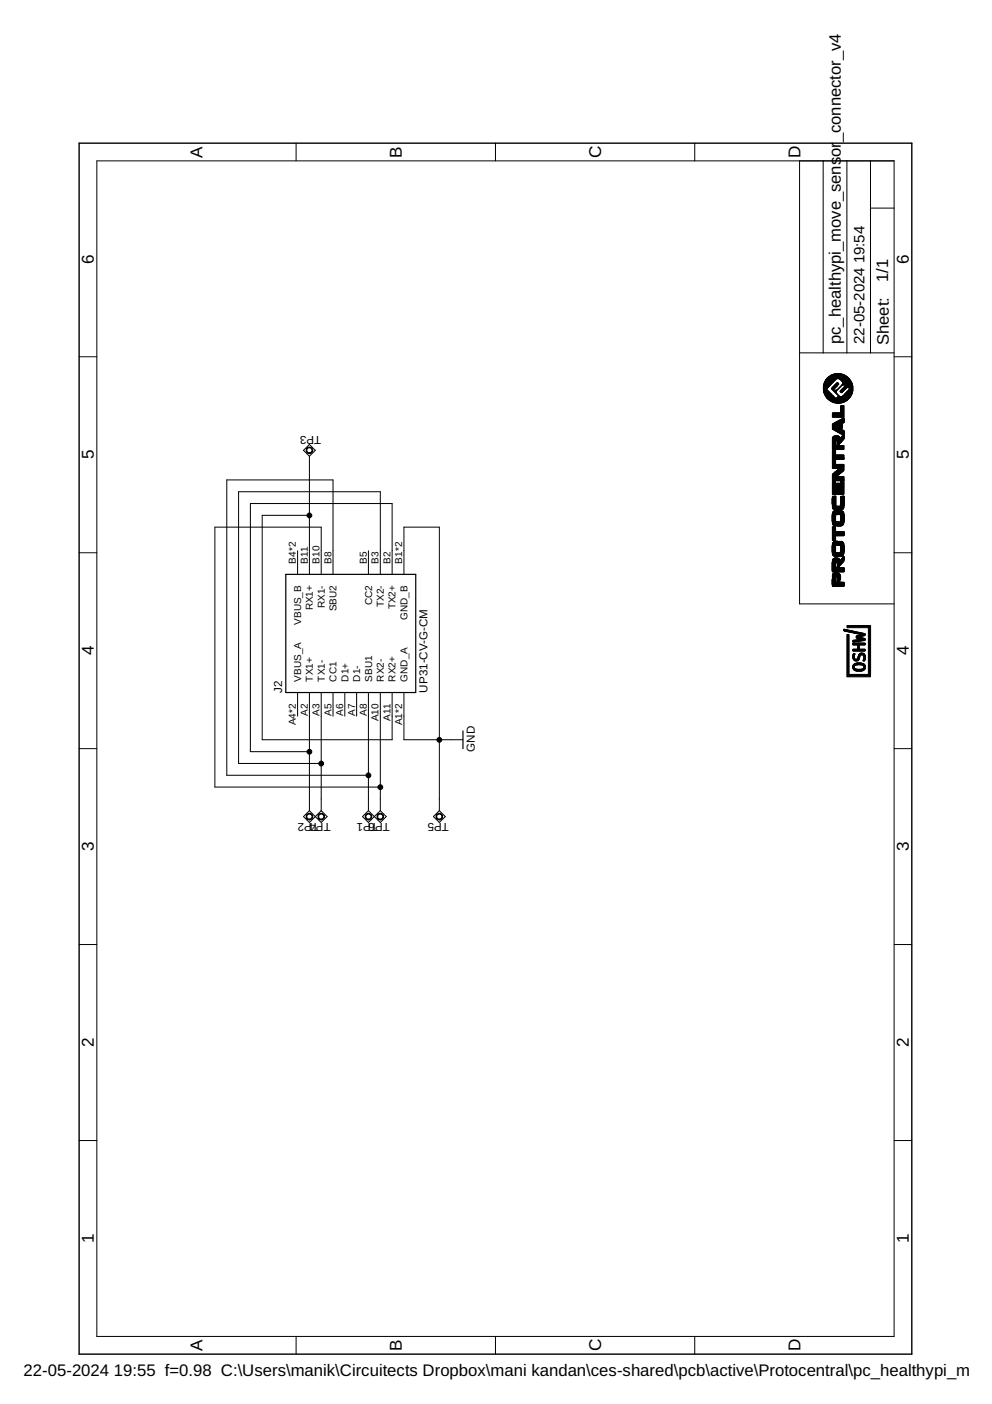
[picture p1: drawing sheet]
<svg xmlns="http://www.w3.org/2000/svg" width="210mm" height="297mm" viewBox="0 0 210 297" stroke-linecap="round" stroke-linejoin="round" font-family="sans-serif">
<g fill="none" stroke="#000" stroke-width=".21">
<path d="M20.5 34h168.7v248.7h-168.7zM62.7 30.3v3.7M104.8 30.3v3.7M147 30.3v3.7M169.2 34v93.8h20M174.2 34v40.7M179.2 34v40.7M184.2 34v40.7M184.2 44h5M16.7 75.5h3.8M169.2 74.7h20M189.2 75.5h3.7"/>
<path d="M64.2 95.3l1.3-1.3 1.2 1.3-1.2 1.2zM65.5 96.5v25M16.7 116.9h3.8M63 116.5v5M65.5 109h-10v47.5h27.5v-10M78 116.5v5M189.2 116.9h3.7M68 121.5v-10h-22.5v55h35M70.5 121.5v-20h-22.5v62.5h30M80.5 121.5v-17.5h-30v57.5h17.5M83 121.5v-15h-30v52.5h12.5M85.5 121.5v-10h7.5v60"/>
<path d="M16.7 158.4h3.8M63 146.5v5M65.5 146.5v25M68 146.5v25M70.5 146.5v5M73 146.5v5M75.5 146.5v5M78 146.5v25M80.5 146.5v25M85.5 146.5v10h12.5M189.2 158.4h3.7M65.5 171.5l-1.3 1.3 1.3 1.2 2.5-2.5"/>
<path d="M65.5 171.5l2.5 2.5 1.2-1.2-1.2-1.3M78 171.5l-1.3 1.3 1.3 1.2 1.2-1.2M78 171.5l1.2 1.3M80.5 171.5l1.2 1.3-1.2 1.2-1.3-1.2M80.5 171.5l-1.3 1.3M93 171.5l1.2 1.3-1.2 1.2-1.3-1.2zM16.7 199.8h3.8M189.2 199.8h3.7M16.7 241.3h3.8M189.2 241.3h3.7M62.7 282.7v3.8M104.8 282.7v3.8"/>
<path d="M147 282.7v3.8"/>
</g>
<path d="M16.7 30.3h176.2v256.2h-176.2z" fill="none" stroke="#000" stroke-width=".3"/>
<g fill="#000" stroke="#000" stroke-width=".21">
<path d="M65 94.7a.7 .7 0 0 1 1.1 .3 .7 .7 0 0 1-.6 1v-.2a.55 .55 0 0 1-.5-.8 .55 .55 0 0 1 .9-.1 .55 .55 0 0 1-.2 .9 .62 .62 0 0 1-.9-.2 .62 .62 0 0 1 .2-.9z" fill-rule="evenodd"/>
<path d="M64.9 172.4a.71 .71 0 0 1 1.2 0 .71 .71 0 0 1-.6 1.1v-.2a.54 .54 0 0 1-.6-.7 .54 .54 0 0 1 .9-.2 .54 .54 0 0 1-.1 .9 .6 .6 0 0 1-.8-.1 .6 .6 0 0 1 0-.8z" fill-rule="evenodd"/>
<path d="M67.5 172.2a.7 .7 0 0 1 1.1 .3 .7 .7 0 0 1-.6 1v-.2a.54 .54 0 0 1-.6-.7 .54 .54 0 0 1 .9-.2 .54 .54 0 0 1-.1 .9 .61 .61 0 0 1-.9-.2 .61 .61 0 0 1 .2-.9z" fill-rule="evenodd"/>
<path d="M77.5 172.2a.7 .7 0 0 1 1.1 .3 .7 .7 0 0 1-.6 1v-.2a.54 .54 0 0 1-.6-.7 .54 .54 0 0 1 .9-.2 .54 .54 0 0 1-.2 .9 .61 .61 0 0 1-.8-.2 .61 .61 0 0 1 .2-.9z" fill-rule="evenodd"/>
<path d="M80 172.2a.7 .7 0 0 1 1.1 .3 .7 .7 0 0 1-.6 1v-.2a.54 .54 0 0 1-.6-.7 .54 .54 0 0 1 .9-.2 .54 .54 0 0 1-.2 .9l-.1 .2a.7 .7 0 0 1-.7-.5 .7 .7 0 0 1 .2-.8z" fill-rule="evenodd"/>
<path d="M92.4 172.4a.71 .71 0 0 1 1.2 0 .71 .71 0 0 1-.6 1.1v-.2a.54 .54 0 0 1-.6-.7 .54 .54 0 0 1 .9-.2 .54 .54 0 0 1-.1 .9 .6 .6 0 0 1-.8-.1 .6 .6 0 0 1 0-.8z" fill-rule="evenodd"/>
<circle cx="65.5" cy="109.1" r=".51"/>
<circle cx="65.5" cy="159" r=".51"/>
<circle cx="93" cy="156.5" r=".51"/>
<circle cx="68" cy="161.5" r=".51"/>
<circle cx="78" cy="164" r=".51"/>
<circle cx="80.5" cy="166.5" r=".51"/>
</g>
<path d="M60.5 121.5h27.5v25h-27.5zM98 154.6v3.8" fill="none" stroke="#000" stroke-width=".25"/>
<g fill="#000" stroke="#000" stroke-width=".21">
<path d="M174.2 81.6l.1 1.1zM174.3 81.3v1.6zM174.3 81.2l.1 1.9zM174.4 81v2.2zM174.4 80.9l.1 2.5zM174.5 80.8v2.7zM174.5 80.7l.1 2.8zM174.6 80.6v3.1zM174.6 80.5l.1 3.3zM174.7 80.5v3.3zM174.7 80.3l.1 3.6zM174.8 80.3v3.6z"/>
<path d="M174.8 80.2l.1 3.9zM174.9 82.4v1.7zM174.9 80.2v2.1zM174.9 82.4l.1 1.8zM174.9 80.1l.1 2.2zM175 82.4v1.9zM175 80.1v2.1zM175 82.5l.1 1.8zM175 80l.1 2.2zM175.1 82.5v1.9zM175.1 79.9v2.2zM175.1 82.6l.1 1.8z"/>
<path d="M175.1 79.9l.1 2.2zM175.2 82.6v1.9zM175.2 79.8v2.2zM175.2 82.7l.1 1.8zM175.2 79.8l.1 2.2zM175.3 82.8v1.7zM175.3 79.8v2.1zM175.3 82.8l.1 1.7zM175.3 79.8l.1 2.1zM175.4 82.9v1.7zM175.4 79.7v2.1zM175.4 82.9l.1 1.7z"/>
<path d="M175.4 79.7l.1 2.1zM175.5 83v1.7zM175.5 79.6v2.1zM175.5 83l.1 1.7zM175.5 79.6l.1 2zM175.6 83.1v1.7zM175.6 79.6v2zM175.6 83.1l.1 1.7zM175.6 79.5l.1 2.1zM175.7 83.2v1.6zM175.7 79.5v2zM175.7 83.2l.1 1.7z"/>
<path d="M175.7 79.5l.1 1.9zM175.8 83.2v1.7zM175.8 79.4v1.9zM175.8 83.3l.1 1.6zM175.8 79.4l.1 1.9zM175.9 83.4v1.6zM175.9 79.4v1.9zM175.9 83.4l.1 1.6zM175.9 79.4l.1 1.8zM176 83.4v1.6zM176 82.1v.2zM176 79.3v1.9z"/>
<path d="M176 83.5l.1 1.5zM176 82.1l.1 .3zM176 79.3l.1 1.8zM176.1 83.6v1.4zM176.1 82v.4zM176.1 79.2v1.9zM176.1 98.3l.1 .8zM176.1 95.3l.1 2.9zM176.1 92.6l.1 2.5zM176.1 89.7l.1 1.1zM176.1 87.5l.1 .8zM176.1 83.6l.1 1.4z"/>
<path d="M176.1 82l.1 .5zM176.1 79.3l.1 1.7zM176.2 98.3v.8zM176.2 95.3v2.9zM176.2 92.5v2.6zM176.2 89.7v1.1zM176.2 87.4v.8zM176.2 83.7v1.3zM176.2 81.9v.6zM176.2 79.2v1.7zM176.2 98.3l.1 .8zM176.2 95.3l.1 2.9z"/>
<path d="M176.2 92.4l.1 2.7zM176.2 89.7l.1 1.1zM176.2 87.4l.1 .8zM176.2 83.7l.1 1.4zM176.2 81.9l.1 .7zM176.2 79.2l.1 1.7zM176.3 98.3v.8zM176.3 95.3v2.9zM176.3 92.4v2.7zM176.3 89.6v1.3zM176.3 87.4v.8zM176.3 83.8v1.3z"/>
<path d="M176.3 81.8v.7zM176.3 79.2v1.7zM176.3 98.3l.1 .8zM176.3 95.3l.1 2.9zM176.3 92.4l.1 2.7zM176.3 89.6l.1 1.3zM176.3 87.4l.1 .8zM176.3 83.8l.1 1.4zM176.3 81.7l.1 .8zM176.3 79.2l.1 1.6zM176.4 98.3v.8zM176.4 95.3v2.9z"/>
<path d="M176.4 92.3v2.8zM176.4 89.6v1.3zM176.4 87.4v.8zM176.4 83.8v1.4zM176.4 82.5v.2zM176.4 81.7v.7zM176.4 79.1v1.7zM176.4 98.3l.1 .8zM176.4 95.3l.1 2.9zM176.4 92.3l.1 2.8zM176.4 89.6l.1 1.4zM176.4 87.4l.1 .8z"/>
<path d="M176.4 83.9l.1 1.3zM176.4 82.5l.1 .3zM176.4 81.6l.1 .8zM176.4 79.1l.1 1.6zM176.5 98.3v.8zM176.5 95.3v2.9zM176.5 92.3v2.8zM176.5 89.5v1.5zM176.5 87.4v.8zM176.5 83.9v1.3zM176.5 82.5v.3zM176.5 81.6v.7z"/>
<path d="M176.5 79.2v1.4zM176.5 98.3l.1 .8zM176.5 95.3l.1 2.9zM176.5 92.3l.1 2.8zM176.5 89.5l.1 1.5zM176.5 87.4l.1 .8zM176.5 84l.1 1.2zM176.5 82.5l.1 .3zM176.5 81.6l.1 .7zM176.5 79.1l.1 1.5zM176.6 98.3v.8zM176.6 95.3v2.9z"/>
<path d="M176.6 92.2v2.9zM176.6 89.5v1.6zM176.6 87.4v.8zM176.6 84.1v1.1zM176.6 82.5v.4zM176.6 81.5v.7zM176.6 79.1v1.5zM176.6 98.3l.1 .8zM176.6 95.3l.1 2.9zM176.6 92.2l.1 2.9zM176.6 89.5l.1 1.6zM176.6 87.4l.1 .8z"/>
<path d="M176.6 84.1l.1 1.1zM176.6 82.6l.1 .4zM176.6 81.4l.1 .8zM176.6 79.1l.1 1.4zM176.7 98.3v.8zM176.7 95.3v2.9zM176.7 92.2v2.9zM176.7 89.4v1.7zM176.7 87.4v.8zM176.7 84.2v1.1zM176.7 82.5v.5zM176.7 81.4v.7z"/>
<path d="M176.7 79.1v1.4zM176.7 98.3l.1 .8zM176.7 95.3l.1 2.9zM176.7 92.2l.1 2.9zM176.7 89.4l.1 1.7zM176.7 87.4l.1 .8zM176.7 84.2l.1 1.1zM176.7 82.5l.1 .6zM176.7 81.3l.1 .8zM176.7 79.1l.1 1.3zM176.8 98.3v.8zM176.8 95.3v2.9z"/>
<path d="M176.8 92.2v2.9zM176.8 89.3v1.9zM176.8 87.4v.8zM176.8 84.2v1.1zM176.8 82.5v.6zM176.8 81.3v.7zM176.8 79.1v1.3zM176.8 98.3l.1 .8zM176.8 96.3l.1 .9zM176.8 92.2l.1 2.9zM176.8 89.3l.1 1.9zM176.8 87.4l.1 .8z"/>
<path d="M176.8 84.3l.1 .9zM176.8 82.5l.1 .6zM176.8 81.2l.1 .8zM176.8 79l.1 1.3zM176.9 98.3v.8zM176.9 96.3v.9zM176.9 94.3v.8zM176.9 92.2v1.1zM176.9 89.3v1.9zM176.9 87.4v.8zM176.9 84.4v.9zM176.9 82.6v.6z"/>
<path d="M176.9 81.2v.7zM176.9 79.1v1.1zM176.9 98.3l.1 .8zM176.9 96.3l.1 .9zM176.9 94.3l.1 .8zM176.9 92.2l.1 .8zM176.9 89.3l.1 1.9zM176.9 87.4l.1 .8zM176.9 84.3l.1 .9zM176.9 82.5l.1 .8zM176.9 81.2l.1 .7zM176.9 79.1l.1 1.1z"/>
<path d="M177 98.3v.8zM177 96.3v.9zM177 94.3v.8zM177 92.2v.8zM177 89.3v1.9zM177 87.4v.8zM177 84.2v1.1zM177 83.1v.2zM177 82.5v.3zM177 81.1v.7zM177 79.1v1.1zM177 98.3l.1 .8z"/>
<path d="M177 96.3l.1 .9zM177 94.3l.1 .8zM177 92.2l.1 .8zM177 90.3l.1 1zM177 89.2l.1 1zM177 87.4l.1 .8zM177 84.2l.1 1.1zM177 83.2l.1 .2zM177 82.5l.1 .2zM177 81l.1 .8zM177 79.1l.1 1.1zM177.1 98.3v.8z"/>
<path d="M177.1 96.3v.9zM177.1 94.3v.8zM177.1 92.2v.8zM177.1 90.3v1zM177.1 89.2v1zM177.1 87.4v.8zM177.1 84.2v1.1zM177.1 83.2v.2zM177.1 81v.7zM177.1 79.1v1zM177.1 98.3l.1 .8zM177.1 96.3l.1 .9z"/>
<path d="M177.1 94.3l.1 .8zM177.1 92.2l.1 1.2zM177.1 90.3l.1 1.1zM177.1 89.2l.1 1zM177.1 87.4l.1 .8zM177.1 84.1l.1 1.2zM177.1 80.9l.1 .8zM177.1 79.1l.1 1zM177.2 98.3v.8zM177.2 96.3v.9zM177.2 92.2v2.9zM177.2 90.3v1.1z"/>
<path d="M177.2 89.2v1zM177.2 87.4v.8zM177.2 84.1v1.2zM177.2 80.9v.7zM177.2 79.1v1zM177.2 90.4v1zM177.2 89.1v1zM177.2 84v1.3zM177.2 81v.5zM177.3 98.3v.8zM177.3 96.3v.9zM177.3 92.2v2.9z"/>
<path d="M177.3 90.4v1.1zM177.3 89.1v1zM177.3 87.4v.8zM177.3 83.9v1.4zM177.3 81v.5zM177.3 79.1v1zM177.3 98.3l.1 .8zM177.3 96.3l.1 .9zM177.3 92.2l.1 2.9zM177.3 90.4l.1 1.1zM177.3 89l.1 1.1zM177.3 87.4l.1 .8z"/>
<path d="M177.3 83.9l.1 1.4zM177.3 81l.1 .4zM177.3 79.1l.1 1zM177.4 98.3v.8zM177.4 96.3v.9zM177.4 94.3v.8zM177.4 92.2v2zM177.4 90.5v1zM177.4 89v1.1zM177.4 87.4v.8zM177.4 83.8v1.5zM177.4 81.1v.3z"/>
<path d="M177.4 79.1v1zM177.4 98.3l.1 .8zM177.4 96.3l.1 .9zM177.4 94.3l.1 .8zM177.4 92.2l.1 1.9zM177.4 90.5l.1 1zM177.4 89l.1 1zM177.4 87.4l.1 .8zM177.4 83.8l.1 1.5zM177.4 81.2l.1 .1zM177.4 79.1l.1 1zM177.5 98.3v.8z"/>
<path d="M177.5 96.3v.9zM177.5 94.3v.8zM177.5 92.3v1.8zM177.5 90.6v1zM177.5 88.9v1.1zM177.5 87.4v.8zM177.5 83.7v1.6zM177.5 79.1v1zM177.5 98.3l.1 .8zM177.5 96.3l.1 .9zM177.5 94.3l.1 .8zM177.5 92.4l.1 1.6z"/>
<path d="M177.5 90.6l.1 1zM177.5 89l.1 1.4zM177.5 87.4l.1 .8zM177.5 83.8l.1 1.5zM177.5 79.1l.1 1.1zM177.6 96.3v.9zM177.6 94.3v.8zM177.6 92.4v1.6zM177.6 90.6v1zM177.6 88.9v1.5zM177.6 87.4v.8zM177.6 83.8v1.5z"/>
<path d="M177.6 79.1v1.1zM177.6 96.3l.1 .9zM177.6 94.3l.1 .8zM177.6 92.5l.1 1.4zM177.6 90.6l.1 1zM177.6 88.9l.1 1.5zM177.6 87.4l.1 .8zM177.6 83.8l.1 1.5zM177.6 79.1l.1 1.1zM177.7 96.3v.9zM177.7 94.3v.8zM177.7 92.6v1.3z"/>
<path d="M177.7 90.6v1.1zM177.7 88.9v1.6zM177.7 87.4v.8zM177.7 83.9v1.4zM177.7 79.1v1.1zM177.7 96.3l.1 .9zM177.7 94.3l.1 .8zM177.7 92.7l.1 1.1zM177.7 90.6l.1 1.1zM177.7 88.9l.1 1.6zM177.7 87.4l.1 .8zM177.7 83.9l.1 1.4z"/>
<path d="M177.7 79.1l.1 1.1zM177.8 96.3v.9zM177.8 94.3v.8zM177.8 92.7v1zM177.8 90.7v1zM177.8 88.8v1.7zM177.8 87.4v.8zM177.8 83.9v1.4zM177.8 82.7v.2zM177.8 79v1.3zM177.8 96.3l.1 .9zM177.8 94.3l.1 .8z"/>
<path d="M177.8 92.6l.1 1.1zM177.8 90.7l.1 1zM177.8 88.8l.1 1.7zM177.8 87.4l.1 .8zM177.8 83.9l.1 1.4zM177.8 82.7l.1 .2zM177.8 79.1l.1 1.3zM177.9 96.3v.9zM177.9 94.3v.8zM177.9 92.6v1.1zM177.9 90.7v1.1zM177.9 88.8v1.8z"/>
<path d="M177.9 85.9v2.4zM177.9 83.9v1.4zM177.9 82.6v.4zM177.9 79.1v1.3zM177.9 96.3l.1 .9zM177.9 94.3l.1 .8zM177.9 92.5l.1 1.1zM177.9 90.8l.1 1zM177.9 88.8l.1 1.8zM177.9 85.9l.1 2.4zM177.9 83.9l.1 1.4zM177.9 82.5l.1 .5z"/>
<path d="M177.9 79.1l.1 1.4zM178 98.3v1.7zM178 96.3v.9zM178 94.3v.8zM178 92.5v1.1zM178 90.8v1zM178 88.7v1.9zM178 85.9v2.4zM178 83.9v1.4zM178 82.5v.5zM178 79.1v1.4zM178 98.3l.1 1.7z"/>
<path d="M178 96.3l.1 .9zM178 94.3l.1 .8zM178 92.4l.1 1.1zM178 90.8l.1 1.1zM178 88.7l.1 1.9zM178 85.9l.1 2.4zM178 83.9l.1 1.4zM178 82.5l.1 .6zM178 79.1l.1 1.5zM178.1 98.3v1.6zM178.1 96.3v.9zM178.1 94.3v.8z"/>
<path d="M178.1 92.4v1.1zM178.1 90.8v1.1zM178.1 88.6v2zM178.1 85.9v2.4zM178.1 83.9v1.3zM178.1 82.4v.7zM178.1 79.2v1.4zM178.1 98.3l.1 1.6zM178.1 96.3l.1 .9zM178.1 94.3l.1 .8zM178.1 92.3l.1 1.1zM178.1 90.9l.1 1z"/>
<path d="M178.1 88.7l.1 2zM178.1 85.9l.1 2.4zM178.1 83.9l.1 1.3zM178.1 82.3l.1 .8zM178.1 79.2l.1 1.4zM178.2 98.3v1.6zM178.2 96.3v.9zM178.2 94.3v.8zM178.2 92.2v1.1zM178.2 90.9v1zM178.2 88.6v2zM178.2 85.8v2.5z"/>
<path d="M178.2 83.9v1.3zM178.2 82.3v.7zM178.2 81.3v.2zM178.2 79.1v1.6zM178.2 98.2l.1 1.6zM178.2 96.3l.1 .9zM178.2 94.3l.1 .8zM178.2 92.2l.1 1.1zM178.2 91l.1 1zM178.2 88.6l.1 1zM178.2 85.8l.1 2.5zM178.2 83.9l.1 1.3z"/>
<path d="M178.2 82.3l.1 .7zM178.2 81.3l.1 .2zM178.2 79.2l.1 1.6zM178.3 98.3v1.4zM178.3 96.3v.9zM178.3 94.3v.8zM178.3 92.1v1.1zM178.3 91v1zM178.3 88.5v1.1zM178.3 85.8v2.5zM178.3 83.8v1.4zM178.3 82.2v.7z"/>
<path d="M178.3 81.2v.2zM178.3 79.2v1.7zM178.3 98.3l.1 1.4zM178.3 96.3l.1 .9zM178.3 94.3l.1 .8zM178.3 92.1l.1 1.1zM178.3 91l.1 1zM178.3 88.5l.1 1.1zM178.3 85.8l.1 2.5zM178.3 83.8l.1 1.4zM178.3 82.1l.1 .8zM178.3 79.2l.1 2.2z"/>
<path d="M178.4 98.3v1.4zM178.4 96.3v.9zM178.4 94.3v.8zM178.4 92.1v1zM178.4 91v1zM178.4 88.5v1zM178.4 85.8v2.5zM178.4 83.7v1.5zM178.4 82.1v.7zM178.4 79.2v2.2zM178.4 98.3l.1 1.4zM178.4 96.3l.1 .9z"/>
<path d="M178.4 94.3l.1 .8zM178.4 91.1l.1 1.9zM178.4 88.5l.1 1zM178.4 85.8l.1 2.5zM178.4 83.7l.1 1.4zM178.4 82l.1 .8zM178.4 79.2l.1 2.2zM178.5 98.3v1.3zM178.5 96.3v.9zM178.5 94.3v.8zM178.5 91.1v1.9zM178.5 88.5v1z"/>
<path d="M178.5 85.8v2.5zM178.5 83.6v1.5zM178.5 82v.7zM178.5 79.2v2.2zM178.5 98.3l.1 1.3zM178.5 96.3l.1 .9zM178.5 94.3l.1 .8zM178.5 91.1l.1 1.8zM178.5 88.5l.1 .9zM178.5 85.8l.1 2.5zM178.5 83.6l.1 1.5zM178.5 81.9l.1 .8z"/>
<path d="M178.5 79.3l.1 2.1zM178.6 96.9v.3zM178.6 91.1v1.7zM178.6 88.4v1zM178.6 83.6v1.4zM178.6 81.9v.7zM178.6 79.3v2.1zM178.6 83.5l.1 1.6zM178.6 81.9l.1 .7zM178.6 79.3l.1 2.1zM178.7 83.4v1.6zM178.7 81.8v.7z"/>
<path d="M178.7 79.4v2.1zM178.7 83.4l.1 1.6zM178.7 81.7l.1 .8zM178.7 79.4l.1 2.1zM178.8 83.3v1.7zM178.8 81.7v.7zM178.8 79.4v2zM178.8 83.2l.1 1.7zM178.8 81.6l.1 .8zM178.8 79.4l.1 2zM178.9 83.2v1.7zM178.9 81.6v.7z"/>
<path d="M178.9 79.5v1.9zM178.9 83.2l.1 1.7zM178.9 81.6l.1 .7zM178.9 79.5l.1 1.9zM179 83.1v1.8zM179 79.5v2.7zM179 83.1v1.7zM179.1 83v1.8zM179.1 79.6v2.5zM179.1 83l.1 1.8zM179.1 79.6l.1 2.5zM179.2 82.9v1.8z"/>
<path d="M179.2 79.7v2.4zM179.2 82.8l.1 1.9zM179.2 79.7l.1 2.3zM179.3 82.8v1.9zM179.3 79.8v2.2zM179.3 82.7l.1 1.9zM179.3 79.8l.1 2.1zM179.4 82.7v1.9zM179.4 79.8v2.1zM179.4 82.7l.1 1.8zM179.4 79.9l.1 2zM179.5 82.6v1.9z"/>
<path d="M179.5 79.9v2zM179.5 82.5l.1 1.9zM179.5 80l.1 2zM179.6 82.5v1.9zM179.6 80v2zM179.6 82.4l.1 1.9zM179.6 80.1l.1 2zM179.7 82.4v1.9zM179.7 80.1v2zM179.7 82.3l.1 1.9zM179.7 80.2l.1 2zM179.8 82.3v1.9z"/>
<path d="M179.8 80.3v2zM179.8 80.3l.1 3.8zM179.9 80.4v3.6zM179.9 80.5l.1 3.5zM180 80.5v3.4zM180 80.6l.1 3.2zM180.1 80.7v3zM180.1 80.8v2.8zM180.2 80.9v2.6zM180.2 81l.1 2.4zM180.3 81.1v2.2zM180.3 81.3l.1 1.9z"/>
<path d="M180.4 81.5v1.5zM180.4 81.7l.1 1.1zM176.1 115.4v1.5zM176.1 108.9v1.4zM176.1 105.4v1.3zM176.1 115.1l.1 2.2zM176.1 111.5l.1 2.8zM176.1 108.5l.1 2.3zM176.1 105l.1 2.4zM176.1 101.9l.1 2.7zM176.1 100.4l.1 1.3zM176.2 114.9v2.5z"/>
<path d="M176.2 111.5v2.8zM176.2 108.4v2.5zM176.2 105v2.5zM176.2 101.9v2.7zM176.2 100.3v1.4zM176.2 114.8l.1 2.7zM176.2 111.5l.1 2.8zM176.2 108.3l.1 2.7zM176.2 105l.1 2.6zM176.2 101.9l.1 2.7zM176.2 100.3l.1 1.4zM176.3 114.7v2.8z"/>
<path d="M176.3 111.5v2.8zM176.3 108.2v2.8zM176.3 105v2.7zM176.3 101.9v2.7zM176.3 100.2v1.5zM176.3 114.7l.1 2.9zM176.3 111.5l.1 2.8zM176.3 108.2l.1 2.9zM176.3 105l.1 2.8zM176.3 101.9l.1 2.7zM176.3 100.1l.1 1.6zM176.4 114.6v3z"/>
<path d="M176.4 111.5v2.8zM176.4 108.1v3zM176.4 105v2.8zM176.4 101.9v2.7zM176.4 100.1v1.6zM176.4 114.6l.1 3zM176.4 111.5l.1 2.8zM176.4 108.1l.1 3.1zM176.4 105l.1 2.8zM176.4 101.9l.1 2.7zM176.4 100.1l.1 1.6zM176.5 114.6v3z"/>
<path d="M176.5 111.5v2.8zM176.5 108.1v3.1zM176.5 105v2.8zM176.5 101.9v2.7zM176.5 100.1v1.6zM176.5 114.6l.1 3.1zM176.5 111.5l.1 2.8zM176.5 108.1l.1 3.1zM176.5 105l.1 2.8zM176.5 101.9l.1 2.7zM176.5 100l.1 1.7zM176.6 114.6v3.1z"/>
<path d="M176.6 111.5v2.8zM176.6 108.1v3.1zM176.6 105v2.8zM176.6 101.9v2.7zM176.6 99.9v1.8zM176.6 114.6l.1 3.1zM176.6 111.5l.1 2.8zM176.6 108l.1 3.3zM176.6 105l.1 2.8zM176.6 101.9l.1 2.7zM176.6 99.9l.1 1.8zM176.7 114.5v3.3z"/>
<path d="M176.7 111.5v2.8zM176.7 108v3.3zM176.7 105v2.8zM176.7 101.9v2.7zM176.7 99.8v1.9zM176.7 114.5l.1 3.3zM176.7 111.5l.1 2.8zM176.7 108l.1 3.3zM176.7 105l.1 2.8zM176.7 101.9l.1 2.7zM176.7 99.8l.1 1.9zM176.8 114.5v3.3z"/>
<path d="M176.8 111.5v2.8zM176.8 108v3.3zM176.8 104.9v3zM176.8 101.9v2.7zM176.8 99.8v1.9zM176.8 118l.1 1.3zM176.8 116.9l.1 .9zM176.8 114.6l.1 .8zM176.8 112.5l.1 .8zM176.8 110.4l.1 .9zM176.8 108.1l.1 .8zM176.8 104.9l.1 3z"/>
<path d="M176.8 103.7l.1 .8zM176.8 99.8l.1 1.9zM176.9 118.1v.9zM176.9 116.9v.9zM176.9 114.5v.8zM176.9 112.5v.8zM176.9 110.4v.9zM176.9 108.1v.8zM176.9 107.1v.8zM176.9 103.7v.8zM176.9 99.7v2zM176.9 118l.1 .9z"/>
<path d="M176.9 116.9l.1 .9zM176.9 114.5l.1 .8zM176.9 112.5l.1 .8zM176.9 110.4l.1 .9zM176.9 108.1l.1 .8zM176.9 107.1l.1 .8zM176.9 103.7l.1 .8zM176.9 99.7l.1 2zM177 118v.9zM177 116.9v.9zM177 114.5v.8zM177 112.5v.8z"/>
<path d="M177 110.4v.9zM177 108.1v.8zM177 107.1v.8zM177 103.7v.8zM177 99.6v2.1zM177 118l.1 .9zM177 116.9l.1 .9zM177 114.5l.1 .8zM177 112.5l.1 .8zM177 110.4l.1 .9zM177 108.1l.1 .8zM177 107.1l.1 .8z"/>
<path d="M177 103.7l.1 .8zM177 102.2l.1 1.3zM177 99.6l.1 2.1zM177.1 118v.9zM177.1 116.9v.9zM177.1 114.5v.8zM177.1 112.5v.8zM177.1 110.4v.9zM177.1 108.1v.8zM177.1 107.1v.8zM177.1 103.7v.8zM177.1 102.2v1.3z"/>
<path d="M177.1 99.5v2.2zM177.1 118l.1 1.1zM177.1 116.9l.1 .9zM177.1 114.5l.1 .8zM177.1 112.5l.1 .8zM177.1 110.4l.1 .9zM177.1 108.1l.1 .8zM177.1 107.1l.1 .8zM177.1 103.7l.1 .8zM177.1 102.2l.1 1.3zM177.1 100.8l.1 .9zM177.1 99.5l.1 1.3z"/>
<path d="M177.2 116.9v.9zM177.2 114.5v.8zM177.2 112.5v.8zM177.2 110.4v.9zM177.2 108.1v.8zM177.2 107.1v.8zM177.2 103.7v.8zM177.2 102.2v1.3zM177.2 100.8v.9zM177.2 99.4v1.3zM177.3 116.9v.9zM177.3 114.6v.8z"/>
<path d="M177.3 112.5v.8zM177.3 110.4v.9zM177.3 108.1v.8zM177.3 107.1v.8zM177.3 103.7v.8zM177.3 102.2v1.3zM177.3 100.8v.9zM177.3 99.3v1.3zM177.3 116.9l.1 .9zM177.3 114.6l.1 .8zM177.3 112.5l.1 .8zM177.3 110.4l.1 .9z"/>
<path d="M177.3 108.1l.1 .8zM177.3 107.1l.1 .8zM177.3 103.7l.1 .8zM177.3 102.2l.1 1.3zM177.3 100.8l.1 .9zM177.3 99.4l.1 1.1zM177.4 116.9v.9zM177.4 114.6v.8zM177.4 112.5v.8zM177.4 110.4v.9zM177.4 108.1v.8zM177.4 107.1v.8z"/>
<path d="M177.4 103.7v.8zM177.4 102.2v1.3zM177.4 100.8v.9zM177.4 99.3v1.2zM177.4 118.1l.1 1.9zM177.4 116.9l.1 .9zM177.4 114.6l.1 .8zM177.4 112.5l.1 .8zM177.4 110.4l.1 .9zM177.4 108.1l.1 .8zM177.4 107.1l.1 .8zM177.4 103.7l.1 .8z"/>
<path d="M177.4 102.2l.1 1.3zM177.4 100.8l.1 .9zM177.4 99.3l.1 1.1zM177.5 118.1v1.9zM177.5 116.9v.9zM177.5 114.6v.8zM177.5 112.5v.8zM177.5 110.4v.9zM177.5 108.1v.8zM177.5 107.1v.8zM177.5 103.7v.8zM177.5 102.2v1.3z"/>
<path d="M177.5 100.8v.9zM177.5 99.2v1.2zM177.5 118.2l.1 1.7zM177.5 116.9l.1 .9zM177.5 114.6l.1 .8zM177.5 112.5l.1 .8zM177.5 110.4l.1 .9zM177.5 108.1l.1 .8zM177.5 107.1l.1 .8zM177.5 103.7l.1 .8zM177.5 102.2l.1 1.3zM177.5 100.8l.1 .9z"/>
<path d="M177.5 99.1l.1 1.3zM177.6 118.2v1.6zM177.6 116.9v.9zM177.6 114.6v.8zM177.6 112.5v.8zM177.6 110.4v.9zM177.6 108.1v.8zM177.6 107.1v.8zM177.6 103.7v.8zM177.6 102.2v1.3zM177.6 100.8v.9zM177.6 98.2v2.2z"/>
<path d="M177.6 118.3l.1 1.4zM177.6 116.9l.1 .9zM177.6 114.6l.1 .8zM177.6 112.5l.1 .8zM177.6 110.4l.1 .9zM177.6 108.1l.1 .8zM177.6 107.1l.1 .8zM177.6 103.7l.1 .8zM177.6 102.2l.1 1.3zM177.6 100.8l.1 .9zM177.6 98.3l.1 2zM177.7 118.4v1.3z"/>
<path d="M177.7 116.9v.9zM177.7 114.6v.8zM177.7 112.5v.8zM177.7 110.4v.9zM177.7 108.1v.8zM177.7 107.1v.8zM177.7 103.7v.8zM177.7 100.8v.9zM177.7 98.3v1.9zM177.7 118.6l.1 1.1zM177.7 116.9l.1 .9zM177.7 114.6l.1 .8z"/>
<path d="M177.7 112.5l.1 .8zM177.7 110.4l.1 .9zM177.7 108.1l.1 .8zM177.7 107.1l.1 .8zM177.7 103.7l.1 .8zM177.7 100.8l.1 .9zM177.7 98.3l.1 1.9zM177.8 118.6v1zM177.8 116.9v.9zM177.8 114.6v.8zM177.8 112.5v.8zM177.8 110.4v.9z"/>
<path d="M177.8 108.1v.8zM177.8 107.1v.8zM177.8 103.7v.8zM177.8 100.8v.9zM177.8 98.3v1.9zM177.8 118.5l.1 1zM177.8 116.6l.1 1.2zM177.8 114.6l.1 .8zM177.8 112.5l.1 .8zM177.8 110.1l.1 1.2zM177.8 108.1l.1 .8zM177.8 106.6l.1 1.3z"/>
<path d="M177.8 103.7l.1 .8zM177.8 100.8l.1 .9zM177.8 98.3l.1 1.9zM177.9 118.5v1zM177.9 114.5v3.3zM177.9 112.5v.8zM177.9 108v3.3zM177.9 105v2.9zM177.9 101.9v2.7zM177.9 100.8v.9zM177.9 98.3v1.8zM177.9 118.4l.1 1z"/>
<path d="M177.9 114.5l.1 3.3zM177.9 112.5l.1 .8zM177.9 108l.1 3.3zM177.9 105l.1 2.9zM177.9 101.9l.1 2.7zM177.9 100.8l.1 .9zM177.9 98.2l.1 1.9zM178 118.3v1.1zM178 114.5v3.3zM178 112.5v.8zM178 108v3.3zM178 105v2.8z"/>
<path d="M178 101.9v2.7zM178 100.8v.9zM178 118.3l.1 1zM178 114.5l.1 3.3zM178 112.5l.1 .8zM178 108.1l.1 3.1zM178 105l.1 2.8zM178 101.9l.1 2.7zM178 100.8l.1 .9zM178.1 118.2v1.1zM178.1 114.5v3.3zM178.1 112.5v.8z"/>
<path d="M178.1 108.1v3.1zM178.1 105v2.8zM178.1 101.9v2.7zM178.1 100.8v.9zM178.1 118.2l.1 1zM178.1 114.6l.1 3.1zM178.1 112.5l.1 .8zM178.1 108.1l.1 3.1zM178.1 105l.1 2.8zM178.1 101.9l.1 2.7zM178.1 100.8l.1 .9zM178.2 118.1v1z"/>
<path d="M178.2 114.6v3.1zM178.2 112.5v.8zM178.2 108.1v3.1zM178.2 105v2.8zM178.2 101.9v2.7zM178.2 100.8v.9zM178.2 118l.1 1.1zM178.2 114.6l.1 3zM178.2 112.5l.1 .8zM178.2 108.1l.1 3.1zM178.2 105l.1 2.8zM178.2 101.9l.1 2.7z"/>
<path d="M178.2 100.8l.1 .9zM178.3 118v1.1zM178.3 114.6v3zM178.3 112.5v.8zM178.3 108.1v3zM178.3 105v2.8zM178.3 101.9v2.7zM178.3 100.8v.9zM178.3 117.9l.1 1.1zM178.3 114.7l.1 2.9zM178.3 112.5l.1 .8zM178.3 108.2l.1 2.9z"/>
<path d="M178.3 104.9l.1 2.8zM178.3 101.9l.1 2.7zM178.3 100.8l.1 .9zM178.4 117.9v1.1zM178.4 114.7v2.8zM178.4 112.5v.8zM178.4 108.2v2.8zM178.4 104.9v2.8zM178.4 101.9v2.7zM178.4 100.8v.9zM178.4 117.8l.1 1.1zM178.4 114.8l.1 2.7z"/>
<path d="M178.4 112.5l.1 .8zM178.4 108.3l.1 2.7zM178.4 104.9l.1 2.8zM178.4 101.9l.1 2.7zM178.4 100.8l.1 .9zM178.5 117.8v1zM178.5 114.9v2.4zM178.5 112.5v.8zM178.5 108.4v2.5zM178.5 105v2.5zM178.5 101.9v2.7zM178.5 100.8v.9z"/>
<path d="M178.5 117.8l.1 1zM178.5 115l.1 2.2zM178.5 112.5l.1 .8zM178.5 108.5l.1 2.2zM178.5 104.9l.1 2.5zM178.5 101.9l.1 2.7zM178.5 100.8l.1 .9zM178.6 117.8v.8zM178.6 115.4v1.4zM178.6 112.5v.8zM178.6 108.8v1.6zM178.6 104.9v2.2z"/>
<path d="M178.6 101.5v.2zM176.1 122.6v1.1zM176.1 118.9v1.9zM176.1 121.7l.1 2.4zM176.1 118.5l.1 2.5zM176.2 121.5v2.5zM176.2 118.4v2.6zM176.2 121.4l.1 2.7zM176.2 118.3l.1 2.7zM176.3 121.3v2.8zM176.3 118.2v2.8zM176.3 121.3l.1 2.8z"/>
<path d="M176.3 118.2l.1 2.8zM176.4 121.2v2.8zM176.4 118.2v2.8zM176.4 121.2l.1 2.8zM176.4 118.2l.1 2.8zM176.5 121.2v2.8zM176.5 118.1v2.9zM176.5 121.2l.1 2.8zM176.5 118.1l.1 2.9zM176.6 121.2v2.8zM176.6 118v3zM176.6 121.2l.1 2.8z"/>
<path d="M176.6 118l.1 3zM176.7 121.2v2.8zM176.7 118v3zM176.7 121.2l.1 2.8zM176.7 118l.1 3zM176.8 121.2v2.8zM176.8 118v3zM176.8 121.2l.1 2.8zM176.8 119.8l.1 1.2zM176.9 123.1v.9zM176.9 121.2v.9zM176.9 120.1v.9z"/>
<path d="M176.9 123.1l.1 .9zM176.9 121.2l.1 .8zM176.9 120.1l.1 .9zM177 123.1v.9zM177 121.2v.8zM177 120.1v.9zM177 123.1l.1 .9zM177 121.2l.1 .8zM177 120.1l.1 .9zM177.1 123.1v.9zM177.1 121.2v.8zM177.1 120.1v.9z"/>
<path d="M177.1 123.1l.1 .9zM177.1 121.1l.1 1.1zM177.1 120.1l.1 .9zM177.2 121.2v2.8zM177.2 118v3zM177.3 121.2v2.8zM177.3 118.1v2.9zM177.3 121.2l.1 2.8zM177.3 118.1l.1 2.9zM177.4 121.2v2.8zM177.4 118.1v2.9zM177.4 123.1l.1 .9z"/>
<path d="M177.4 121.2l.1 1.9zM177.4 120.1l.1 .9zM177.5 123.1v.9zM177.5 121.3v1.7zM177.5 120.1v.9zM177.5 123.1l.1 .9zM177.5 121.3l.1 1.7zM177.5 120.1l.1 .9zM177.6 123.1v.9zM177.6 121.3v1.6zM177.6 120.1v.9zM177.6 123.1l.1 .9z"/>
<path d="M177.6 121.4l.1 1.5zM177.6 120.1l.1 .9zM177.7 123.1v.9zM177.7 121.5v1.3zM177.7 120.1v.9zM177.7 123.1l.1 .9zM177.7 121.6l.1 1.1zM177.7 120.1l.1 .9zM177.8 123.1v.9zM177.8 121.6v1.1zM177.8 120.1v.9zM177.8 123.1l.1 .9z"/>
<path d="M177.8 121.8l.1 .8zM177.8 120.1l.1 .9zM177.9 123.1v.9zM177.9 120.1v.9zM177.9 123.1l.1 .9zM177.9 120.1l.1 .9zM178 123.1v.9zM178 120.1v.9zM178 123.2l.1 .8zM178 120.1l.1 .9zM178.1 123.2v.8zM178.1 120.1v.9z"/>
<path d="M178.1 123.2l.1 .8zM178.1 120.1l.1 .9zM178.2 123.2v.8zM178.2 120.1v.9zM178.2 123.2l.1 .8zM178.2 120.1l.1 .9zM178.3 123.2v.8zM178.3 120.1v.9zM178.3 123.2l.1 .8zM178.3 120.1l.1 .9zM178.4 123.2v.8zM178.4 120.1v.9z"/>
<path d="M178.4 123.2l.1 .8zM178.4 120.1l.1 .9zM178.5 123.2v.8zM178.5 120.1v.9zM178.5 123.2l.1 .8zM178.5 120.1l.1 .9zM178.6 133.1v.4zM178.6 123.2v.8zM178.6 120.1v.9zM178.6 133.1l.1 .4zM178.7 133.2v.3zM178.7 133.2l.1 .3z"/>
<path d="M178.8 133.2v.3zM178.8 133.2l.1 .3zM178.9 133.2v.3zM178.9 133.2l.1 .3zM179 133.2v.4zM179.1 133.2v.4zM179.1 133.2l.1 .4zM179.2 133.2v.4zM179.2 133.2l.1 .4zM179.2 132.3h4.5v.5h-4.5zM179.3 133.2v.4zM179.3 133.2l.1 .4z"/>
<path d="M179.4 133.3v.3zM179.4 133.3l.1 .4zM179.5 133.3v.4zM179.5 133.3l.1 .4zM179.6 133.3v.4zM179.6 133.3l.1 .4zM179.7 133.3v.4zM179.7 133.3l.1 .4zM179.8 133.3v.4zM179.8 133.4l.1 .3zM179.9 133.4v.3zM179.9 133.4l.1 .4z"/>
<path d="M180 133.4v.4zM180 133.5l.1 .3zM180.1 133.5v.3zM180.2 133.5v.3zM180.2 133.5l.1 .3zM180.3 133.5v.3zM180.3 133.5l.1 .3zM180.4 133.5v.3zM180.4 138.8l.1 .3zM180.4 133.5l.1 .4zM180.5 138.5v.8zM180.5 137.4v.3z"/>
<path d="M180.5 136.1v.3zM180.5 135.5v.3zM180.5 133.5v.4zM180.5 138.4l.1 1zM180.5 137.4l.1 .3zM180.5 136.1l.1 .3zM180.5 135.4l.1 .4zM180.5 133.5l.1 .4zM180.6 138.3v1.3zM180.6 137.4v.3zM180.6 136.1v.3zM180.6 135.4v.4z"/>
<path d="M180.6 133.5v.4zM180.6 138.3l.1 1.3zM180.6 137.4l.1 .3zM180.6 136.1l.1 .3zM180.6 135.4l.1 .4zM180.6 133.6l.1 .3zM180.7 138.3v1.3zM180.7 137.4v.3zM180.7 136.1v.3zM180.7 135.4v.4zM180.7 133.6v.3zM180.7 138.3l.1 1.4z"/>
<path d="M180.7 137.4l.1 .3zM180.7 136.1l.1 .3zM180.7 135.4l.1 .4zM180.7 133.6l.1 .3zM180.8 139.2v.5zM180.8 138.3v.3zM180.8 137.4v.3zM180.8 136.1v.3zM180.8 135.4v.4zM180.8 133.6v.3zM180.8 139.3l.1 .5zM180.8 138.3l.1 .2z"/>
<path d="M180.8 137.4l.1 .3zM180.8 136.1l.1 .3zM180.8 135.4l.1 .4zM180.8 133.6l.1 .3zM180.9 139.4v.4zM180.9 138.3v.2zM180.9 137.4v.3zM180.9 136.1v.3zM180.9 135.4v.4zM180.9 133.6v.4zM180.9 139.4l.1 .4zM180.9 137.4l.1 .3z"/>
<path d="M180.9 136.1l.1 .3zM180.9 135.4l.1 .4zM180.9 133.6l.1 .4zM181 139.4v.4zM181 137.4v.3zM181 136.1v.3zM181 135.4v.4zM181 133.6v.4zM181 139.4l.1 .4zM181 137.4l.1 .3zM181 136.1l.1 .3zM181 135.4l.1 .4z"/>
<path d="M181 133.6l.1 .4zM181.1 139.5v.3zM181.1 137.4v.3zM181.1 136.1v.3zM181.1 135.4v.4zM181.1 133.6v.4zM181.1 139.5l.1 .3zM181.1 137.4l.1 .3zM181.1 136.1l.1 .3zM181.1 135.4l.1 .3zM181.1 133.6l.1 .4zM181.2 139.5v.3z"/>
<path d="M181.2 137.4v.3zM181.2 136.1v.3zM181.2 135.4v.3zM181.2 134.6v.3zM181.2 133.7v.3zM181.2 139.4l.1 .4zM181.2 137.4l.1 .3zM181.2 136.1l.1 .3zM181.2 135.4l.1 .3zM181.2 134.5l.1 .5zM181.2 133.7l.1 .3zM181.3 139.4v.4z"/>
<path d="M181.3 137.4v.3zM181.3 136.1v.3zM181.3 135.4v.3zM181.3 134.5v.5zM181.3 133.7v.3zM181.3 139.4l.1 .4zM181.3 137.4l.1 .3zM181.3 136.1l.1 .3zM181.3 135.4l.1 .3zM181.3 134.5l.1 .5zM181.3 133.7l.1 .3zM181.4 139.4v.4z"/>
<path d="M181.4 137.4v.3zM181.4 136.1v.3zM181.4 135.4v.3zM181.4 134.5v.5zM181.4 133.7v.4zM181.4 139.3l.1 .5zM181.4 137.4l.1 .3zM181.4 136.1l.1 .3zM181.4 135.4l.1 .3zM181.4 134.5l.1 .5zM181.4 133.8l.1 .3zM181.5 139.2v.6z"/>
<path d="M181.5 137.4v.3zM181.5 136.1v.3zM181.5 135.4v.3zM181.5 134.5v.5zM181.5 133.8v.3zM181.5 139l.1 .8zM181.5 136l.1 1.7zM181.5 135.4l.1 .3zM181.5 134.5l.1 .5zM181.5 133.8l.1 .3zM181.6 138.9v.8zM181.6 136v1.7z"/>
<path d="M181.6 135.4v.3zM181.6 134.5v.5zM181.6 133.8v.3zM181.6 138.7l.1 1zM181.6 136l.1 1.7zM181.6 135.4l.1 .3zM181.6 134.5l.1 .6zM181.6 133.8l.1 .3zM181.7 138.5v1.1zM181.7 136v1.7zM181.7 135.4v.3zM181.7 134.5v.6z"/>
<path d="M181.7 133.8v.3zM181.7 138.5l.1 1.1zM181.7 136l.1 1.7zM181.7 135.4l.1 .3zM181.7 134.8l.1 .3zM181.7 134.5l.1 .2zM181.7 133.8l.1 .3zM181.8 138.4v1.1zM181.8 136v1.7zM181.8 135.3v.3zM181.8 134.8v.3zM181.8 134.5v.2z"/>
<path d="M181.8 133.8v.3zM181.8 138.3l.1 1.1zM181.8 136l.1 1.7zM181.8 135.3l.1 .3zM181.8 134.8l.1 .3zM181.8 134.5l.1 .2zM181.8 133.8l.1 .4zM181.9 138.3v.9zM181.9 137.4v.3zM181.9 136.1v.3zM181.9 135.3v.3zM181.9 134.9v.2z"/>
<path d="M181.9 134.5v.2zM181.9 133.9v.3zM181.9 138.2v.8zM181.9 134.4v.3zM182 138.2v.6zM182 137.4v.3zM182 136.1v.3zM182 135.3v.3zM182 134.9v.2zM182 134.4v.3zM182 133.9v.3zM182 138.2l.1 .5z"/>
<path d="M182 137.4l.1 .3zM182 136.1l.1 .3zM182 135.3l.1 .3zM182 134.9l.1 .2zM182 134.4l.1 .3zM182 133.9l.1 .3zM182.1 138.2v.4zM182.1 137.4v.3zM182.1 136.1v.3zM182.1 135.3v.3zM182.1 134.9v.3zM182.1 134.4v.3z"/>
<path d="M182.1 133.9v.3zM182.1 138.2l.1 .4zM182.1 137.4l.1 .3zM182.1 136.1l.1 .3zM182.1 135.3l.1 .3zM182.1 134.9l.1 .3zM182.1 134.3l.1 .3zM182.1 133.9l.1 .3zM182.2 138.2v.4zM182.2 137.4v.3zM182.2 136.1v.3zM182.2 135.3v.3z"/>
<path d="M182.2 134.9v.3zM182.2 134.3v.3zM182.2 133.9v.3zM182.2 138.2l.1 .3zM182.2 137.4l.1 .3zM182.2 136.1l.1 .3zM182.2 135.3l.1 .3zM182.2 134.9l.1 .3zM182.2 134.3l.1 .3zM182.2 133.9l.1 .3zM182.3 138.2v.3zM182.3 137.4v.3z"/>
<path d="M182.3 136.1v.3zM182.3 135.3v.3zM182.3 134.9v.3zM182.3 134.3v.3zM182.3 133.9v.3zM182.3 138.2l.1 .3zM182.3 137.4l.1 .3zM182.3 136.1l.1 .3zM182.3 135l.1 .6zM182.3 134.3l.1 .3zM182.3 133.9l.1 .4zM182.4 138.2v.3z"/>
<path d="M182.4 137.4v.3zM182.4 136.1v.3zM182.4 135v.6zM182.4 133.9v.7zM182.4 138.2l.1 .3zM182.4 137.4l.1 .3zM182.4 136.1l.1 .3zM182.4 135l.1 .6zM182.4 133.9l.1 .7zM182.5 138.2v.3zM182.5 137.4v.3zM182.5 136.1v.3z"/>
<path d="M182.5 135v.6zM182.5 133.9v.7zM182.5 138.2l.1 .3zM182.5 137.4l.1 .3zM182.5 136.1l.1 .3zM182.5 135l.1 .6zM182.5 133.9l.1 .7zM182.6 138.2v.4zM182.6 137.4v.3zM182.6 136.1v.3zM182.6 135v.6zM182.6 134v.5z"/>
<path d="M182.6 139.6l.1 .2zM182.6 138.2l.1 .4zM182.6 137.4l.1 .3zM182.6 136.1l.1 .3zM182.6 135l.1 .6zM182.6 134l.1 .5zM182.7 139.6v.2zM182.7 138.2v.5zM182.7 137.4v.3zM182.7 136.1v.3zM182.7 135v.6zM182.7 134v.5z"/>
<path d="M182.7 139.4l.1 .4zM182.7 138.2l.1 .5zM182.7 137.4l.1 .3zM182.7 136.1l.1 .3zM182.7 135l.1 .6zM182.7 134l.1 .5zM182.8 139.3v.5zM182.8 138.3v.6zM182.8 137.4v.3zM182.8 136.1v.3zM182.8 135v.5zM182.8 134v.5z"/>
<path d="M182.8 138.3l.1 1.5zM182.8 137.4l.1 .3zM182.8 136.1l.1 .3zM182.8 135l.1 .5zM182.8 134l.1 .5zM182.9 138.3v1.5zM182.9 137.4v.3zM182.9 136.1v.3zM182.9 135v.5zM182.9 134v.5zM182.9 138.4l.1 1.4zM182.9 137.4l.1 .3z"/>
<path d="M182.9 136.1l.1 .3zM182.9 135.1l.1 .4zM182.9 134l.1 .5zM183 138.5v1.3zM183 137.4v.3zM183 136.1v.3zM183 135.1v.4zM183 134v.4zM183 138.6v1zM183 134.1v.3zM183.1 138.7v.7zM179.2 134.3h.5v8.9h-.5z"/>
<path d="M179.7 142.7h4.5v.5h-4.5zM180.4 141l.1 .3zM180.5 140.8v.6zM180.5 140.7l.1 .8zM180.6 140.6v1zM180.6 140.6l.1 1.1zM180.7 140.5v1.2zM180.7 140.5l.1 1.3zM180.8 141.3v.5zM180.8 140.4v.5zM180.8 141.4l.1 .5zM180.8 140.5l.1 .3z"/>
<path d="M180.9 141.5v.3zM180.9 140.4v.4zM180.9 141.5l.1 .4zM180.9 140.4l.1 .4zM181 141.5v.4zM181 140.4v.3zM181 141.5l.1 .4zM181 140.4l.1 .3zM181.1 141.6v.3zM181.1 140.4v.3zM181.1 141.6l.1 .3zM181.1 140.3l.1 .4z"/>
<path d="M181.2 141.6v.3zM181.2 140.3v.4zM181.2 141.6l.1 .3zM181.2 140.3l.1 .4zM181.3 141.5v.5zM181.3 140.3v.4zM181.3 141.6l.1 .4zM181.3 140.3l.1 .4zM181.4 141.6v.4zM181.4 140.2v.5zM181.4 141.6l.1 .4zM181.4 140.2l.1 .5z"/>
<path d="M181.5 141.6v.4zM181.5 140.3v.3zM181.5 141.6l.1 .4zM181.5 140.3l.1 .3zM181.6 141.6v.4zM181.6 140.3v.3zM181.6 141.6l.1 .4zM181.6 140.3l.1 .3zM181.7 141.6v.4zM181.7 140.3v.3zM181.7 141.6l.1 .4zM181.7 140.3l.1 .3z"/>
<path d="M181.8 141.6v.4zM181.8 140.3v.3zM181.8 141.6l.1 .4zM181.8 140.3l.1 .3zM181.9 141.6v.4zM181.9 140.3v.3zM182 141.6v.4zM182 140.3v.3zM182 141.6l.1 .4zM182 140.3l.1 .3zM182.1 141.6v.4zM182.1 140.3v.3z"/>
<path d="M182.1 141.6l.1 .4zM182.1 140.2l.1 .5zM182.2 141.6v.4zM182.2 140.3v.4zM182.2 141.6l.1 .4zM182.2 140.3l.1 .4zM182.3 141.5v.5zM182.3 140.3v.4zM182.3 141.6l.1 .3zM182.3 140.3l.1 .4zM182.4 141.6v.3zM182.4 140.3v.4z"/>
<path d="M182.4 141.6l.1 .3zM182.4 140.4l.1 .3zM182.5 141.6v.3zM182.5 140.4v.3zM182.5 141.5l.1 .4zM182.5 140.4l.1 .3zM182.6 141.5v.4zM182.6 140.4v.4zM182.6 141.4l.1 .5zM182.6 140.4l.1 .4zM182.7 141.4v.5zM182.7 140.4v.4z"/>
<path d="M182.7 141.3l.1 .5zM182.7 140.4l.1 .5zM182.8 141.2v.6zM182.8 140.4v.6zM182.8 140.5l.1 1.3zM182.9 140.5v1.2zM182.9 140.6l.1 1zM183 140.7v.9zM183 140.7v.8zM183.1 140.9v.5zM183.7 132.4h.5v10.3h-.5z"/>
</g>
<g font-size="3.6">
<text x="42.8" y="33.4" transform="rotate(-90 42.8 33.4)">A</text>
<text x="85" y="33.4" transform="rotate(-90 85 33.4)">B</text>
<text x="127.2" y="33.5" transform="rotate(-90 127.2 33.5)">C</text>
<text x="169.4" y="33.5" transform="rotate(-90 169.4 33.5)">D</text>
<text x="19.9" y="55.8" transform="rotate(-90 19.9 55.8)">6</text>
<text x="192.3" y="55.8" transform="rotate(-90 192.3 55.8)">6</text>
<text x="19.9" y="97.2" transform="rotate(-90 19.9 97.2)">5</text>
<text x="192.3" y="97.2" transform="rotate(-90 192.3 97.2)">5</text>
<text x="19.9" y="138.7" transform="rotate(-90 19.9 138.7)">4</text>
<text x="192.3" y="138.7" transform="rotate(-90 192.3 138.7)">4</text>
<text x="19.9" y="180.1" transform="rotate(-90 19.9 180.1)">3</text>
<text x="192.3" y="180.1" transform="rotate(-90 192.3 180.1)">3</text>
<text x="19.9" y="221.6" transform="rotate(-90 19.9 221.6)">2</text>
<text x="192.3" y="221.6" transform="rotate(-90 192.3 221.6)">2</text>
<text x="19.9" y="263" transform="rotate(-90 19.9 263)">1</text>
<text x="192.3" y="263" transform="rotate(-90 192.3 263)">1</text>
<text x="42.8" y="285.8" transform="rotate(-90 42.8 285.8)">A</text>
<text x="85" y="285.8" transform="rotate(-90 85 285.8)">B</text>
<text x="127.2" y="285.9" transform="rotate(-90 127.2 285.9)">C</text>
<text x="169.4" y="285.9" transform="rotate(-90 169.4 285.9)">D</text>
</g>
<g font-size="3.5">
<text x="177.9" y="33.2" transform="rotate(-90 177.9 33.2)">or</text>
<text x="177.9" y="30.1" transform="rotate(-90 177.9 30.1)">_connector_v4</text>
<text x="187.9" y="59.7" transform="rotate(-90 187.9 59.7)">1/1</text>
<text x="177.9" y="72.8" transform="rotate(-90 177.9 72.8)">pc_healthypi_move_sens</text>
<text x="188.1" y="73" transform="rotate(-90 188.1 73)">Sheet:</text>
<text x="5" y="291">22-05-2024</text>
<text x="24.1" y="291">19:55 f=0.98 C:\Users\manik\Circuitects Dropbox\mani kandan\ces-shared\pcb\active\Protocentral\pc_healthypi_move</text>
</g>
<g font-size="3.2">
<text x="182.9" y="55.7" transform="rotate(-90 182.9 55.7)">19:54</text>
<text x="182.9" y="72.8" transform="rotate(-90 182.9 72.8)">22-05-2024</text>
</g>
<g font-size="2.5">
<text x="68" y="92.2" transform="rotate(-180 68 92.2)">TP3</text>
<text x="59.7" y="146.5" transform="rotate(-90 59.7 146.5)">J2</text>
<text x="90.5" y="146.5" transform="rotate(-90 90.5 146.5)">UP31-CV-G-CM</text>
<text x="100.5" y="159" transform="rotate(-90 100.5 159)">GND</text>
<text x="70" y="174.1" transform="rotate(-180 70 174.1)">TPT4P2</text>
<text x="82.5" y="174.1" transform="rotate(-180 82.5 174.1)">TPT6P1</text>
<text x="95" y="174.1" transform="rotate(-180 95 174.1)">TP5</text>
</g>
<g font-size="2.1">
<text x="62.6" y="119.2" transform="rotate(-90 62.6 119.2)">B4*2</text>
<text x="65.1" y="119.2" transform="rotate(-90 65.1 119.2)">B11</text>
<text x="67.6" y="119.2" transform="rotate(-90 67.6 119.2)">B10</text>
<text x="70.1" y="119.2" transform="rotate(-90 70.1 119.2)">B8</text>
<text x="77.6" y="119.2" transform="rotate(-90 77.6 119.2)">B5</text>
<text x="80.1" y="119.2" transform="rotate(-90 80.1 119.2)">B3</text>
<text x="82.6" y="119.2" transform="rotate(-90 82.6 119.2)">B2</text>
<text x="85.1" y="119.2" transform="rotate(-90 85.1 119.2)">B1*2</text>
<text x="66.2" y="129.2" transform="rotate(-90 66.2 129.2)">RX1+</text>
<text x="68.7" y="128.6" transform="rotate(-90 68.7 128.6)">RX1-</text>
<text x="71.2" y="129.4" transform="rotate(-90 71.2 129.4)">SBU2</text>
<text x="78.7" y="128.1" transform="rotate(-90 78.7 128.1)">CC2</text>
<text x="81.2" y="128.4" transform="rotate(-90 81.2 128.4)">TX2-</text>
<text x="83.7" y="128.9" transform="rotate(-90 83.7 128.9)">TX2+</text>
<text x="86.2" y="131.1" transform="rotate(-90 86.2 131.1)">GND_B</text>
<text x="63.7" y="132.2" transform="rotate(-90 63.7 132.2)">VBUS_B</text>
<text x="63.7" y="144.2" transform="rotate(-90 63.7 144.2)">VBUS_A</text>
<text x="66.2" y="144.2" transform="rotate(-90 66.2 144.2)">TX1+</text>
<text x="68.7" y="144.2" transform="rotate(-90 68.7 144.2)">TX1-</text>
<text x="71.2" y="144.2" transform="rotate(-90 71.2 144.2)">CC1</text>
<text x="73.7" y="144.2" transform="rotate(-90 73.7 144.2)">D1+</text>
<text x="76.2" y="144.2" transform="rotate(-90 76.2 144.2)">D1-</text>
<text x="78.7" y="144.2" transform="rotate(-90 78.7 144.2)">SBU1</text>
<text x="81.2" y="144.2" transform="rotate(-90 81.2 144.2)">RX2-</text>
<text x="83.7" y="144.2" transform="rotate(-90 83.7 144.2)">RX2+</text>
<text x="86.2" y="144.2" transform="rotate(-90 86.2 144.2)">GND_A</text>
<text x="62.6" y="153.4" transform="rotate(-90 62.6 153.4)">A4*2</text>
<text x="65.1" y="151.4" transform="rotate(-90 65.1 151.4)">A2</text>
<text x="67.6" y="151.4" transform="rotate(-90 67.6 151.4)">A3</text>
<text x="70.1" y="151.4" transform="rotate(-90 70.1 151.4)">A5</text>
<text x="72.6" y="151.4" transform="rotate(-90 72.6 151.4)">A6</text>
<text x="75.1" y="151.4" transform="rotate(-90 75.1 151.4)">A7</text>
<text x="77.6" y="151.4" transform="rotate(-90 77.6 151.4)">A8</text>
<text x="80.1" y="152.6" transform="rotate(-90 80.1 152.6)">A10</text>
<text x="82.6" y="152.5" transform="rotate(-90 82.6 152.5)">A11</text>
<text x="85.1" y="153.4" transform="rotate(-90 85.1 153.4)">A1*2</text>
</g>
</svg>
